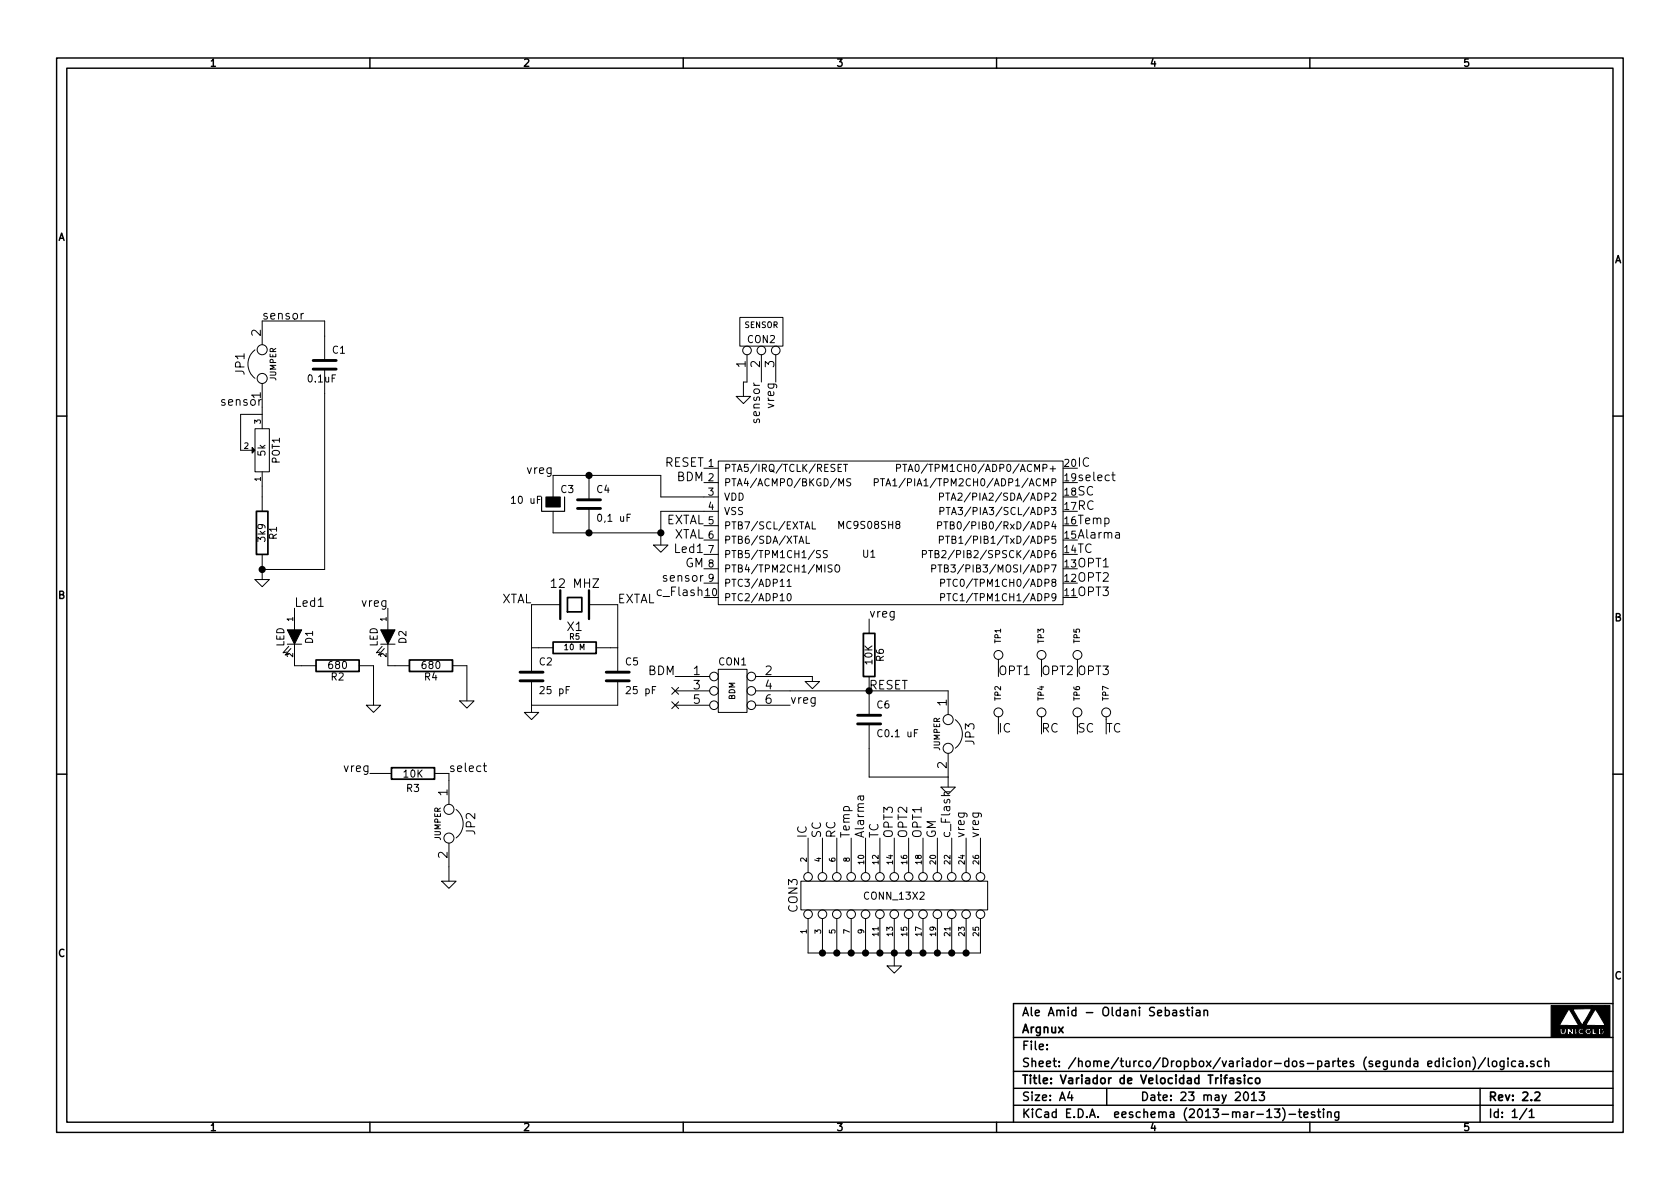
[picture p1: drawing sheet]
<svg xmlns="http://www.w3.org/2000/svg" width="297mm" height="210mm" viewBox="0 0 297 210" stroke-linecap="round" stroke-linejoin="round" font-family="sans-serif">
<g fill="none" stroke="#000" stroke-width=".25">
<path d="M10 10.3h277v189.9h-277zM11.8 12.1h273.4v186.3h-273.4zM65.4 10.3v1.8M120.8 10.3v1.8M176.2 10.3v1.8M231.6 10.3v1.8M10 73.6h1.8M285.2 73.6h1.8M10 136.9h1.8M285.2 136.9h1.8M207.4 178.7h.6v.9M208 179l-.5 .1-.2 .2 .2 .3 .5-.1"/>
<path d="M209.2 178.7a.37 .37 0 0 0-.5 .1v.3l.5 .1 .1 .1-.2 .3-.4-.1M209.8 178.6h.5M210 178.1v1.3l.3 .2M210.8 178.1v.2M210.8 178.6v1M211.5 178.7h.6l.1 .9M212.2 179l-.5 .1-.2 .2 .2 .3 .5-.1M212.9 178.8l.2-.2 .4 .1v.9M212.9 178.6v1M285.2 177.5h-106v20.9M65.4 198.4v1.8M120.8 198.4v1.8"/>
<path d="M176.2 198.4v1.8M179.2 192.5h106M179.2 195.4h106M179.2 189.5h106M179.2 183.5h106M185.1 185.5v.1M185.1 184.7v.1M189.1 193l-.3 1.1h.9M189.5 193.6v1M195.7 192.5v2.9M220 193.3l.2-.2a.81 .81 0 0 1 .6 .6 .81 .81 0 0 1-.3 .8l-.1 .1a.79 .79 0 0 1-.4-1.3zM221.3 193.5l.4-.4v1.5"/>
<path d="M221.3 194.6h.8M222.6 193.1h1l-.5 .6 .4 .1v.7l-.2 .1-.7-.1M225.3 196.1h1l-.5 .6 .4 .1v.7l-.2 .1-.7-.1M226.8 195.9a1.71 1.71 0 0 1 0 2.3M227.9 197h1.2M229.6 196.6h.5M229.8 196.1v1.3l.3 .2M230.6 197.1l.7-.1-.1-.3-.4-.1-.2 .2v.7h.6M231.6 198.4v1.8M232.4 196.7a.37 .37 0 0 0-.5 .1v.2l.5 .2 .1 .1-.2 .3-.4-.1M232.9 196.6h.6M233.1 196.1v1.3l.4 .2"/>
<path d="M234 196.1v.2M234 196.6v1M234.7 196.7l.2-.1 .4 .1 .1 .9M234.7 196.6v1M236.7 196.6v1.4l-.3 .1-.3-.1M236.7 196.7l-.4-.1-.3 .3 .1 .6 .2 .1 .4-.1M252.5 188.1l.7-.1-.1-.3-.4-.1-.2 .2v.7h.6M254.5 187.7l-.5-.1-.3 .3 .1 .6 .2 .1 .5-.1M254.5 187.1v1.5M255.2 187.1v.2M255.2 187.6v1M256.5 187.7l-.4-.1-.3 .3 .1 .6 .2 .1 .4-.1"/>
<path d="M257.2 187.1v.2M257.2 187.6v1M257.9 187.8l.2-.2 .4 .2 .1 .5-.1 .2-.4 .1-.2-.1zM259.2 187.8l.2-.2 .4 .1 .1 .9M259.2 187.6v1M260.4 186.9a1.71 1.71 0 0 1 0 2.3M261.7 192.5v5.9M262.6 187l-1.2 2M263.1 187.1v1.3l.2 .2M263.9 187.8l.2-.2 .5 .2v.5l-.1 .2-.4 .1-.2-.1zM265.9 187.6v1.4l-.3 .1-.3-.1M265.9 187.7l-.4-.1-.3 .3 .1 .6 .2 .1 .4-.1"/>
<path d="M266.6 187.1v.2M266.6 187.6v1M268 187.7l-.5-.1-.2 .3v.6l.2 .1 .5-.1M268.6 187.7h.6l.1 .9M269.3 188l-.5 .1-.2 .2 .2 .3 .5-.1M270 196l-1.3 2M270 188.5v.1M270.4 196.5l.4-.4v1.5M270.4 197.6h.8M271.2 187.7a.37 .37 0 0 0-.6 .1l.1 .3 .5 .1 .1 .1-.3 .3-.4-.1M272.5 187.7l-.4-.1-.3 .3 .1 .6 .2 .1 .4-.1M273.2 187.8l.2-.2 .4 .1v.9"/>
<path d="M273.2 187.1v1.5"/>
</g>
<g fill="none" stroke="#000" stroke-width=".3">
<path d="M45.3 90.4h2.1v7.6h-2.1zM55.9 116.7h7.6v2h-7.6zM72.4 116.7h7.6v2h-7.6zM97.8 113.5h7.6v2.1h-7.6zM100.3 105.7h2.6v2.5h-2.6zM152.7 112h2v7.6h-2zM69.2 135.8h7.6v2h-7.6zM219.3 190.7a.37 .37 0 0 0-.6 .1l.1 .3 .5 .1 .1 .1-.2 .3-.5-.1M220 190.1v.2M220 190.6v1M221.4 190.7l-.4-.1-.3 .3 .1 .6 .2 .1 .4-.1M222 190.7l.2-.1 .5 .1 .1 .6-.2 .2-.4 .1-.2-.1z"/>
<path d="M271.4 193.3l.2-.2h.4l.3 .4-1 1.1h1"/>
</g>
<g fill="none" stroke="#000" stroke-width=".18">
<path d="M53.7 55.4l-.3 .1-.2 .2M130.8 56.1h7.6v5.1h-7.6zM45.1 75.8h2.5v7.6h-2.5zM45.1 61.9a3.2 3.2 0 0 0 0 5M46.4 61v-4.2h11v6.9M46.4 67.8v8M46.4 73.3h-3.9v6.3h2.1M57.4 65.3v35.4h-11M130.2 70.1h2.5l-1.3 1.3zM132.1 62.7v4.9h-.7v2.5M134.6 62.7v4.9M137.2 62.7v4.9"/>
<path d="M46.4 83.4v7M46.4 98v4.5M97.8 87.9v-3.8h19v3.8h10.2M97.8 90.4v3.8h19M104.1 84.1v4.3M104.1 89.9v4.3M115.6 96.4h2.5l-1.3 1.3zM124.5 82.8h2.5M124.5 85.3h2.5M124.5 93h2.5M124.5 95.5h2.5M124.5 98h2.5"/>
<path d="M127 81.5h61v25.4h-61zM127 90.4h-10.2v6M141.3 96.1l.4-1.3 .4 1.3M142.3 93.5l.4-1.2 .5 1.2M142.5 93.2h.6M142.5 94.8v1.3h.7M143.6 92.3v1.2h.6M145.1 97.4h-.5l-.3 .2 .1 .3 .6 .2v.4l-.2 .1-.5-.1M146.3 97.4h-.5l-.2 .2 .1 .3 .5 .2v.4l-.2 .1-.4-.1M147.1 99.9h-.5l-.2 .2 .1 .3 .6 .3v.3l-.2 .2-.5-.1M148.2 82.7h.4M148.3 85.9v-1.2l.4 .8 .4-.8v1.2"/>
<path d="M148.8 82.1h-.6v1.3h.6M149.1 82.1h.8M149.5 82.1v1.3M150.4 84.7l-.6 .1v.3l.5 .3 .1 .3-.2 .2-.5-.1M154.6 85.3l.6-.1v-.4l-.6-.1v1.2M155.7 84.7h.7M156 84.7v1.2M156.6 85.9l.4-1.2 .5 1.2M156.8 85.5h.6M157.9 85l.3-.3v1.2M157.9 85.9h.7M158.5 82.8l.6-.1 .1-.5-.7-.1v1.3"/>
<path d="M159.6 82.1h.7M160 82.1v1.3M160.6 83.4l.4-1.3 .4 1.3M160.7 83h.6M163.1 98l.6-.1 .1-.4-.7-.1v1.2M164.2 97.4h.7M164.5 97.4v1.2M165.3 97.9l.6-.1v-.3l-.6-.1v1.2h.5l.2-.1v-.3l-.2-.3M165.8 92.9h.6v-.5l-.6-.1v1.2M165.8 99.9h.7M166.1 95.5l.6-.1 .1-.5-.7-.1v1.3M166.1 87.9l.6-.1 .1-.5-.7-.1v1.3"/>
<path d="M166.2 90.4l.6-.1 .1-.5-.7-.1v1.3M166.2 99.9v1.3M166.9 92.3h.7M167.2 94.8h.7M167.2 87.2h.7M167.2 92.3v1.2M167.3 89.7h.7M167.5 94.8v1.3M167.6 87.2v1.3M167.6 89.7v1.3M168 92.9l.6-.1v-.4l-.6-.1v1.2h.5l.2-.1v-.3l-.2-.2M168.2 91l.5-1.3 .4 1.3"/>
<path d="M168.3 95.4l.6-.1v-.4l-.6-.1v1.3h.5l.2-.1v-.3l-.2-.3M196.6 84h.6M196.8 83.5v1.3l.4 .2M197.3 94.2h.6v1M197.9 94.5l-.5 .1a.3 .3 0 0 0-.2 .3 .3 .3 0 0 0 .2 .3l.5-.1M45.1 102.5h2.5l-1.2 1.3zM50.8 113.9h2.5M51.1 114.3l-1.1 1.1 .7-.1M51.4 114.7l-1 1.1 .7-.1M52.1 113.9v3.8h3.8M52.1 107.6v3.8M56.3 107.2h.8"/>
<path d="M63.5 117.7h2.5v7M67.3 113.9h2.5M67.6 114.3l-1.1 1.1 .7-.1M67.9 114.7l-1 1.1 .7-.1M68.6 113.9v3.8h3.8M68.6 107.6v3.8M80 117.7h2.5v6.2M94 114.5h3.8M99.1 106.9h-5.1v12M104.1 106.9h5.1v12M105.4 114.5h3.8M119.4 119.6h6.1"/>
<path d="M124.5 100.6h2.5M124.5 103.1h2.5M127 118.4h5.1v7.6h-5.1zM133.6 119.6h10v.9M139.2 102.8l.3-.4v1.3M139.2 103.7h.7M139.3 105.1l.1-.1a.67 .67 0 0 1 .5 .6 .67 .67 0 0 1-.5 .6l-.1-.1-.1-.3zM147.7 100.1l.2-.2h.4a.83 .83 0 0 1-.1 1.3 .44 .44 0 0 1-.6-.5zM153.7 109.5v2.5M164.7 100.6l.7-.1v-.5l-.7-.1v1.3M166.3 105.6h.6l.1-.5-.7-.1v1.2M166.3 103.1l.6-.1 .1-.5-.7-.1v1.3"/>
<path d="M167 100.5l.6-.1v-.4l-.6-.1v1.3h.5l.1-.2 .1-.3-.3-.2M167.4 105h.7M167.4 102.4h.7M167.8 102.4v1.3M167.8 105v1.2M176.5 116.6v.5M184.1 116.6v.5M190.5 116.6v.5M64.8 124.7h2.5l-1.3 1.3zM65.4 136.8h3.8M76.8 136.8h2.6v5.4M81.3 123.9h2.5l-1.3 1.3z"/>
<path d="M85.4 135.4h.6M85.6 134.9v1.3l.4 .2M92.7 126h2.5l-1.2 1.2zM94 120.4v5.6M109.2 120.4v4.3h-15.2M118.8 124.1l1.2 1.2M118.8 121.6l1.2 1.2M119.4 122.2h6.1M119.4 124.7h6.1M120 124.1l-1.2 1.2M120 121.6l-1.2 1.2M133.6 122.2h34v4.2"/>
<path d="M133.6 124.7h6.1M142.4 120.5h2.5l-1.3 1.3zM153.7 122.2v4.3M153.7 128v9.4h13.9M166.4 139.2h2.5l-1.3 1.3zM167.6 133.2v6M168.9 127.3a3.2 3.2 0 0 1 0 5M176.5 126.7v.5M184.1 126.7v.5M190.5 126.7v.5M195.6 126.7v.5M78.1 155.8h2.5l-1.2 1.3z"/>
<path d="M79.4 149.1v6.7M80.6 143.1a3.2 3.2 0 0 1 0 5.1M141.6 155.8h33v5.1h-33zM142.9 148.2v6.1M145.4 148.2v6.1M148 148.2v6.1M150.5 148.2v6.1M152 140.8l.1 .5a.3 .3 0 0 0 .3 .2 .3 .3 0 0 0 .3-.2l-.1-.5M152.7 140.8h-.9v.6M153 148.2v6.1M155.6 148.2v6.1M158.1 148.2v6.1"/>
<path d="M160.7 148.2v6.1M163.2 148.2v6.1M165.7 148.2v6.1M167.9 140h-.7a.37 .37 0 0 0-.3 .3 .37 .37 0 0 0 .2 .4M168.3 148.2v6.1M170.8 148.2v6.1M173.4 148.2v6.1M142.9 162.4v6.1h30.5v-6.1M145.4 162.4v6.1M148 162.4v6.1M150.5 162.4v6.1M153 162.4v6.1"/>
<path d="M155.6 162.4v6.1M156.8 170.8h2.6l-1.3 1.3zM158.1 162.4v8.4M160.7 162.4v6.1M163.2 162.4v6.1M165.7 162.4v6.1M168.3 162.4v6.1M170.8 162.4v6.1"/>
<circle cx="46.4" cy="61.8" r=".89"/>
<circle cx="46.4" cy="66.9" r=".89"/>
<circle cx="132.1" cy="62" r=".76"/>
<circle cx="134.6" cy="62" r=".76"/>
<circle cx="137.2" cy="62" r=".76"/>
<circle cx="126.2" cy="119.6" r=".76"/>
<circle cx="132.8" cy="119.6" r=".76"/>
<circle cx="176.5" cy="115.8" r=".79"/>
<circle cx="184.1" cy="115.8" r=".79"/>
<circle cx="190.5" cy="115.8" r=".79"/>
<circle cx="126.2" cy="122.2" r=".76"/>
<circle cx="126.2" cy="124.7" r=".76"/>
<circle cx="132.8" cy="124.7" r=".76"/>
<circle cx="132.8" cy="122.2" r=".76"/>
<circle cx="167.6" cy="132.3" r=".89"/>
<circle cx="167.6" cy="127.2" r=".89"/>
<circle cx="176.5" cy="126" r=".79"/>
<circle cx="184.1" cy="126" r=".79"/>
<circle cx="190.5" cy="126" r=".79"/>
<circle cx="195.6" cy="126" r=".79"/>
<circle cx="79.4" cy="143.1" r=".89"/>
<circle cx="79.4" cy="148.2" r=".89"/>
<circle cx="142.9" cy="155.1" r=".76"/>
<circle cx="145.4" cy="155.1" r=".76"/>
<circle cx="148" cy="155.1" r=".76"/>
<circle cx="150.5" cy="155.1" r=".76"/>
<circle cx="153" cy="155.1" r=".76"/>
<circle cx="155.6" cy="155.1" r=".76"/>
<circle cx="158.1" cy="155.1" r=".76"/>
<circle cx="160.7" cy="155.1" r=".76"/>
<circle cx="163.2" cy="155.1" r=".76"/>
<circle cx="165.7" cy="155.1" r=".76"/>
<circle cx="168.3" cy="155.1" r=".76"/>
<circle cx="170.8" cy="155.1" r=".76"/>
<circle cx="173.4" cy="155.1" r=".76"/>
<circle cx="142.9" cy="161.7" r=".76"/>
<circle cx="145.4" cy="161.7" r=".76"/>
<circle cx="148" cy="161.7" r=".76"/>
<circle cx="150.5" cy="161.7" r=".76"/>
<circle cx="153" cy="161.7" r=".76"/>
<circle cx="155.6" cy="161.7" r=".76"/>
<circle cx="158.1" cy="161.7" r=".76"/>
<circle cx="160.7" cy="161.7" r=".76"/>
<circle cx="163.2" cy="161.7" r=".76"/>
<circle cx="165.7" cy="161.7" r=".76"/>
<circle cx="168.3" cy="161.7" r=".76"/>
<circle cx="170.8" cy="161.7" r=".76"/>
<circle cx="173.4" cy="161.7" r=".76"/>
</g>
<path d="M44.6 79.1l.5 .5-.5 .5zM96.5 87.9h2.6v1.8h-2.6zM50.8 111.4h2.5l-1.2 2.5zM67.3 111.4h2.5l-1.2 2.5zM274.2 177.8h7.2v.6h-3.3l1 1.9v1.1l-1.7-3-1.6 2.8 .3 .1h.8v.7l-.1-.1-.2 .1a.54 .54 0 0 1-.3 .7l-.2-.8h-.2a.66 .66 0 0 0 0 .8 .66 .66 0 0 0 .8 .1l.2-.5v-1l1.3 .1v.7l-.1-.2h-.2v.5a.64 .64 0 0 0-.7-.5 1.15 1.15 0 0 0 .1 1.1l.2-.1v-.4l.4 .4 .2 .1 .1-.2v-1.4h.6v1l-.1-.5h-.2v.2v.7l.2 .1 .1-1.5h.3v-1.1l.6 .9 .4-.5v1.9l-.6 .1a.31 .31 0 0 1-.2-.3 .31 .31 0 0 1 .3-.3l.2 .1 .2-.1a.45 .45 0 0 0-.8-.1 .54 .54 0 0 0 .1 .8 .54 .54 0 0 0 .8-.2v-1.9l1-1.7a1.51 1.51 0 0 0 .3-1.2h2.4v3.6l-1.7-2.9-1.7 2.7 .9 .1v1a.55 .55 0 0 0-.6-.4 .55 .55 0 0 0-.4 .6 .55 .55 0 0 0 .6 .5 .56 .56 0 0 0 .4-.7v-1l1.1 .1v1.4l-.5-.2-.1-.7h-.2l-.1 1.1 .9-.2v-1.4h1.2v.9l-.1-.2a.86 .86 0 0 0-.9-.2v1.1a.73 .73 0 0 0 1-.7v-.9h.2v-3.6h.9v5.7h-10.5zM280.7 182.1l.3 .1 .1 .2-.2 .2h-.2l-.1-.2zM283 182l.4 .3v.2l-.3 .3-.1-.3z" fill="#000" stroke="#000" stroke-width=".18"/>
<path d="M55.4 65.3h4M55.4 63.7h4M102.1 89.9h4.1M102.1 88.4h4.1M91.9 118.9h4.1M107.2 118.9h4.1M91.9 120.4h4.1M107.2 120.4h4.1M151.6 128h4.1M151.6 126.5h4.1" fill="none" stroke="#000" stroke-width=".51"/>
<path d="M99.1 104.4v5.1M104.1 104.4v5.1" fill="none" stroke="#000" stroke-width=".41"/>
<path d="M95.8 87.9v2.5h4v-2.5" fill="none" stroke="#000" stroke-width=".2"/>
<g fill="#000" stroke="#000" stroke-width=".25">
<circle cx="104.1" cy="94.2" r=".51"/>
<circle cx="104.1" cy="84.1" r=".51"/>
<circle cx="116.8" cy="94.2" r=".51"/>
<circle cx="46.4" cy="100.7" r=".51"/>
<circle cx="145.4" cy="168.5" r=".51"/>
<circle cx="148" cy="168.5" r=".51"/>
<circle cx="150.5" cy="168.5" r=".51"/>
<circle cx="153" cy="168.5" r=".51"/>
<circle cx="155.6" cy="168.5" r=".51"/>
<circle cx="158.1" cy="168.5" r=".51"/>
<circle cx="160.7" cy="168.5" r=".51"/>
<circle cx="163.2" cy="168.5" r=".51"/>
<circle cx="165.7" cy="168.5" r=".51"/>
<circle cx="168.3" cy="168.5" r=".51"/>
<circle cx="170.8" cy="168.5" r=".51"/>
</g>
<g font-size="2.1">
<text x="46.1" y="59.4" transform="rotate(-90 46.1 59.4)">2</text>
<text x="46.4" y="56.5">sensor</text>
<text x="131.8" y="65" transform="rotate(-90 131.8 65)">1</text>
<text x="134.4" y="65" transform="rotate(-90 134.4 65)">2</text>
<text x="136.9" y="65" transform="rotate(-90 136.9 65)">3</text>
<text x="39.4" y="71.7">sensor</text>
<text x="43.2" y="66.2" transform="rotate(-90 43.2 66.2)">JP1</text>
<text x="46.1" y="70.5" transform="rotate(-90 46.1 70.5)">1</text>
<text x="134.4" y="74.5" transform="rotate(-90 134.4 74.5)">sensor</text>
<text x="136.9" y="72" transform="rotate(-90 136.9 72)">vreg</text>
<text x="93.3" y="83.8">vreg</text>
<text x="117.4" y="82.5">RESET</text>
<text x="190.5" y="82.5">IC</text>
<text x="119.6" y="85.1">BDM</text>
<text x="190.5" y="87.6">SC</text>
<text x="190.5" y="85.1">select</text>
<text x="117.5" y="92.7">EXTAL</text>
<text x="118.9" y="95.2">XTAL</text>
<text x="190.5" y="92.7">Temp</text>
<text x="190.5" y="95.2">Alarma</text>
<text x="190.5" y="90.2">RC</text>
<text x="119.5" y="97.8">Led1</text>
<text x="121" y="100.3">GM</text>
<text x="190.5" y="100.3">OPT1</text>
<text x="190.5" y="97.8">TC</text>
<text x="52.1" y="107.3">Led1</text>
<text x="64.1" y="107.3">vreg</text>
<text x="88.4" y="106.7">XTAL</text>
<text x="97.8" y="104">12 MHZ</text>
<text x="109.2" y="106.7">EXTAL</text>
<text x="116.6" y="105.4">c_Flash</text>
<text x="117.5" y="102.9">sensor</text>
<text x="190.5" y="105.4">OPT3</text>
<text x="190.5" y="102.9">OPT2</text>
<text x="100.3" y="111.6">X1</text>
<text x="153.7" y="109.2">vreg</text>
<text x="114.6" y="119.4">BDM</text>
<text x="122.6" y="119.4">1</text>
<text x="135.3" y="119.4">2</text>
<text x="176.5" y="119.4">OPT1</text>
<text x="184.1" y="119.4">OPT2</text>
<text x="190.5" y="119.4">OPT3</text>
<text x="122.6" y="121.9">3</text>
<text x="122.6" y="124.5">5</text>
<text x="135.3" y="121.9">4</text>
<text x="135.3" y="124.5">6</text>
<text x="139.7" y="124.5">vreg</text>
<text x="153.7" y="121.9">RESET</text>
<text x="167.4" y="124.8" transform="rotate(-90 167.4 124.8)">1</text>
<text x="172.3" y="131.7" transform="rotate(-90 172.3 131.7)">JP3</text>
<text x="176.5" y="129.5">IC</text>
<text x="184.1" y="129.5">RC</text>
<text x="190.5" y="129.5">SC</text>
<text x="195.6" y="129.5">TC</text>
<text x="60.9" y="136.5">vreg</text>
<text x="79.4" y="136.5">select</text>
<text x="167.4" y="135.9" transform="rotate(-90 167.4 135.9)">2</text>
<text x="79.1" y="140.7" transform="rotate(-90 79.1 140.7)">1</text>
<text x="84" y="147.5" transform="rotate(-90 84 147.5)">JP2</text>
<text x="142.6" y="148.2" transform="rotate(-90 142.6 148.2)">IC</text>
<text x="145.2" y="148.2" transform="rotate(-90 145.2 148.2)">SC</text>
<text x="147.7" y="148.2" transform="rotate(-90 147.7 148.2)">RC</text>
<text x="150.2" y="148.2" transform="rotate(-90 150.2 148.2)">Temp</text>
<text x="152.8" y="148.2" transform="rotate(-90 152.8 148.2)">Alarma</text>
<text x="155.3" y="148.2" transform="rotate(-90 155.3 148.2)">TC</text>
<text x="157.9" y="148.2" transform="rotate(-90 157.9 148.2)">OPT3</text>
<text x="160.4" y="148.2" transform="rotate(-90 160.4 148.2)">OPT2</text>
<text x="162.9" y="148.2" transform="rotate(-90 162.9 148.2)">OPT1</text>
<text x="165.5" y="148.2" transform="rotate(-90 165.5 148.2)">GM</text>
<text x="168" y="148.2" transform="rotate(-90 168 148.2)">c_Flash</text>
<text x="170.6" y="148.2" transform="rotate(-90 170.6 148.2)">vreg</text>
<text x="173.1" y="148.2" transform="rotate(-90 173.1 148.2)">vreg</text>
<text x="79.1" y="151.8" transform="rotate(-90 79.1 151.8)">2</text>
<text x="141" y="161.3" transform="rotate(-90 141 161.3)">CON3</text>
<text x="180.7" y="179.7">Ale Amid - Oldani Sebastian</text>
<text x="180.7" y="182.7">Argnux</text>
<text x="180.7" y="185.7">File:</text>
<text x="180.7" y="188.7">Sheet: /home/turco/Dropbox/variador-dos-partes (segunda edicion)/logica.sch</text>
<text x="180.7" y="191.7">Title: Variador de Velocidad Trifasico</text>
<text x="180.7" y="194.7">Size: A4</text>
<text x="180.7" y="197.7">KiCad E.D.A. eeschema (2013-mar-13)-testing</text>
<text x="201.7" y="194.7">Date: 23 may 2013</text>
<text x="263.2" y="197.7">Id: 1/1</text>
<text x="263.2" y="194.7">Rev: 2.2</text>
</g>
<g font-size="1.8">
<text x="37.2" y="11.8">1</text>
<text x="92.6" y="11.8">2</text>
<text x="148" y="11.8">3</text>
<text x="203.4" y="11.8">4</text>
<text x="258.8" y="11.8">5</text>
<text x="10.3" y="42.6">A</text>
<text x="285.5" y="46.5">A</text>
<text x="58.8" y="62.5">C1</text>
<text x="132.2" y="60.6">CON2</text>
<text x="54.6" y="67.6">0.1uF</text>
<text x="46.9" y="80.6" transform="rotate(-90 46.9 80.6)">5k</text>
<text x="49.5" y="81.9" transform="rotate(-90 49.5 81.9)">POT1</text>
<text x="125.2" y="82.5">1</text>
<text x="128" y="83.4">PTA5/IRQ/TCLK/RESET</text>
<text x="161.7" y="83.4">PTA0/TPM1CH0/ADP0/ACMP+</text>
<text x="188.3" y="82.5">20</text>
<text x="90.7" y="89.1">10 uF</text>
<text x="99.2" y="87.2">C3</text>
<text x="105.5" y="87.2">C4</text>
<text x="125.2" y="85.1">2</text>
<text x="125.2" y="87.6">3</text>
<text x="128" y="86">PTA4/ACMPO/BKGD/MS</text>
<text x="128" y="88.5">VDD</text>
<text x="158.3" y="86">PTA1/PIA1/TPM2CH0/ADP1/ACMP</text>
<text x="168.6" y="88.5">PTA2/PIA2/SDA/ADP2</text>
<text x="188.3" y="87.6">18</text>
<text x="188.3" y="85.1">19</text>
<text x="46.9" y="95.7" transform="rotate(-90 46.9 95.7)">3k9</text>
<text x="48.9" y="95.3" transform="rotate(-90 48.9 95.3)">R1</text>
<text x="106" y="92.2">0,1 uF</text>
<text x="125.2" y="90.2">4</text>
<text x="125.2" y="92.7">5</text>
<text x="125.2" y="95.2">6</text>
<text x="128" y="91.1">VSS</text>
<text x="128" y="93.6">PTB7/SCL/EXTAL</text>
<text x="148.5" y="93.5">MC9S08SH8</text>
<text x="168.8" y="93.6">PTB0/PIB0/RxD/ADP4</text>
<text x="168.8" y="91.1">PTA3/PIA3/SCL/ADP3</text>
<text x="188.3" y="95.2">15</text>
<text x="188.3" y="92.7">16</text>
<text x="188.3" y="90.2">17</text>
<text x="125.2" y="97.8">7</text>
<text x="125.2" y="100.3">8</text>
<text x="128" y="96.1">PTB6/SDA/XTAL</text>
<text x="128" y="98.7">PTB5/TPM1CH1/SS</text>
<text x="128" y="101.2">PTB4/TPM2CH1/MISO</text>
<text x="152.6" y="98.6">U1</text>
<text x="166.2" y="98.7">PTB2/PIB2/SPSCK/ADP6</text>
<text x="167.8" y="101.2">PTB3/PIB3/MOSI/ADP7</text>
<text x="169" y="96.1">PTB1/PIB1/TxD/ADP5</text>
<text x="188.3" y="100.3">13</text>
<text x="188.3" y="97.8">14</text>
<text x="10.3" y="105.9">B</text>
<text x="124.8" y="105.4">10</text>
<text x="125.2" y="102.9">9</text>
<text x="128" y="103.8">PTC3/ADP11</text>
<text x="128" y="106.3">PTC2/ADP10</text>
<text x="168.5" y="106.3">PTC1/TPM1CH1/ADP9</text>
<text x="168.5" y="103.8">PTC0/TPM1CH0/ADP8</text>
<text x="188.3" y="105.4">11</text>
<text x="188.3" y="102.9">12</text>
<text x="55.3" y="113.8" transform="rotate(-90 55.3 113.8)">D1</text>
<text x="71.8" y="113.8" transform="rotate(-90 71.8 113.8)">D2</text>
<text x="285.5" y="109.8">B</text>
<text x="50.2" y="114.4" transform="rotate(-90 50.2 114.4)">LED</text>
<text x="58.2" y="118.3">680</text>
<text x="66.8" y="114.4" transform="rotate(-90 66.8 114.4)">LED</text>
<text x="74.7" y="118.3">680</text>
<text x="95.4" y="117.6">C2</text>
<text x="110.6" y="117.6">C5</text>
<text x="127.1" y="117.6">CON1</text>
<text x="154.2" y="117.4" transform="rotate(-90 154.2 117.4)">10K</text>
<text x="156.3" y="116.9" transform="rotate(-90 156.3 116.9)">R6</text>
<text x="58.6" y="120.3">R2</text>
<text x="75.1" y="120.3">R4</text>
<text x="95.8" y="122.7">25 pF</text>
<text x="111" y="122.7">25 pF</text>
<text x="155.1" y="125.3">C6</text>
<text x="155.5" y="130.3">C0.1 uF</text>
<text x="71.4" y="137.5">10K</text>
<text x="71.9" y="140">R3</text>
<text x="153" y="159.1">CONN_13X2</text>
<text x="10.3" y="169.2">C</text>
<text x="285.5" y="173.2">C</text>
<text x="37.2" y="200">1</text>
<text x="92.6" y="200">2</text>
<text x="148" y="200">3</text>
<text x="203.4" y="200">4</text>
<text x="258.8" y="200">5</text>
</g>
<g font-size="1.4">
<text x="131.6" y="58">SENSOR</text>
<text x="48.8" y="67.3" transform="rotate(-90 48.8 67.3)">JUMPER</text>
<text x="46.1" y="74.9" transform="rotate(-90 46.1 74.9)">3</text>
<text x="43.2" y="79.4">2</text>
<text x="46.1" y="85.1" transform="rotate(-90 46.1 85.1)">1</text>
<text x="51.8" y="109.8" transform="rotate(-90 51.8 109.8)">1</text>
<text x="68.3" y="109.8" transform="rotate(-90 68.3 109.8)">1</text>
<text x="100.7" y="113.1">R5</text>
<text x="177" y="113.7" transform="rotate(-90 177 113.7)">TP1</text>
<text x="184.6" y="113.7" transform="rotate(-90 184.6 113.7)">TP3</text>
<text x="190.9" y="113.7" transform="rotate(-90 190.9 113.7)">TP5</text>
<text x="51.8" y="116.2" transform="rotate(-90 51.8 116.2)">2</text>
<text x="68.3" y="116.2" transform="rotate(-90 68.3 116.2)">2</text>
<text x="100" y="115">10 M</text>
<text x="130" y="123.8" transform="rotate(-90 130 123.8)">BDM</text>
<text x="177" y="123.9" transform="rotate(-90 177 123.9)">TP2</text>
<text x="184.6" y="123.9" transform="rotate(-90 184.6 123.9)">TP4</text>
<text x="190.9" y="123.9" transform="rotate(-90 190.9 123.9)">TP6</text>
<text x="196" y="123.9" transform="rotate(-90 196 123.9)">TP7</text>
<text x="166.2" y="132.7" transform="rotate(-90 166.2 132.7)">JUMPER</text>
<text x="77.9" y="148.6" transform="rotate(-90 77.9 148.6)">JUMPER</text>
<text x="142.6" y="152.4" transform="rotate(-90 142.6 152.4)">2</text>
<text x="145.2" y="152.4" transform="rotate(-90 145.2 152.4)">4</text>
<text x="147.7" y="152.4" transform="rotate(-90 147.7 152.4)">6</text>
<text x="150.2" y="152.4" transform="rotate(-90 150.2 152.4)">8</text>
<text x="152.8" y="152.8" transform="rotate(-90 152.8 152.8)">10</text>
<text x="155.3" y="152.8" transform="rotate(-90 155.3 152.8)">12</text>
<text x="157.9" y="152.8" transform="rotate(-90 157.9 152.8)">14</text>
<text x="160.4" y="152.8" transform="rotate(-90 160.4 152.8)">16</text>
<text x="162.9" y="152.8" transform="rotate(-90 162.9 152.8)">18</text>
<text x="165.5" y="152.8" transform="rotate(-90 165.5 152.8)">20</text>
<text x="168" y="152.8" transform="rotate(-90 168 152.8)">22</text>
<text x="170.6" y="152.8" transform="rotate(-90 170.6 152.8)">24</text>
<text x="173.1" y="152.8" transform="rotate(-90 173.1 152.8)">26</text>
<text x="142.6" y="165.1" transform="rotate(-90 142.6 165.1)">1</text>
<text x="145.2" y="165.1" transform="rotate(-90 145.2 165.1)">3</text>
<text x="147.7" y="165.1" transform="rotate(-90 147.7 165.1)">5</text>
<text x="150.2" y="165.1" transform="rotate(-90 150.2 165.1)">7</text>
<text x="152.8" y="165.1" transform="rotate(-90 152.8 165.1)">9</text>
<text x="155.3" y="165.5" transform="rotate(-90 155.3 165.5)">11</text>
<text x="157.9" y="165.5" transform="rotate(-90 157.9 165.5)">13</text>
<text x="160.4" y="165.5" transform="rotate(-90 160.4 165.5)">15</text>
<text x="162.9" y="165.5" transform="rotate(-90 162.9 165.5)">17</text>
<text x="165.5" y="165.5" transform="rotate(-90 165.5 165.5)">19</text>
<text x="168" y="165.5" transform="rotate(-90 168 165.5)">21</text>
<text x="170.6" y="165.5" transform="rotate(-90 170.6 165.5)">23</text>
<text x="173.1" y="165.5" transform="rotate(-90 173.1 165.5)">25</text>
</g>
</svg>
